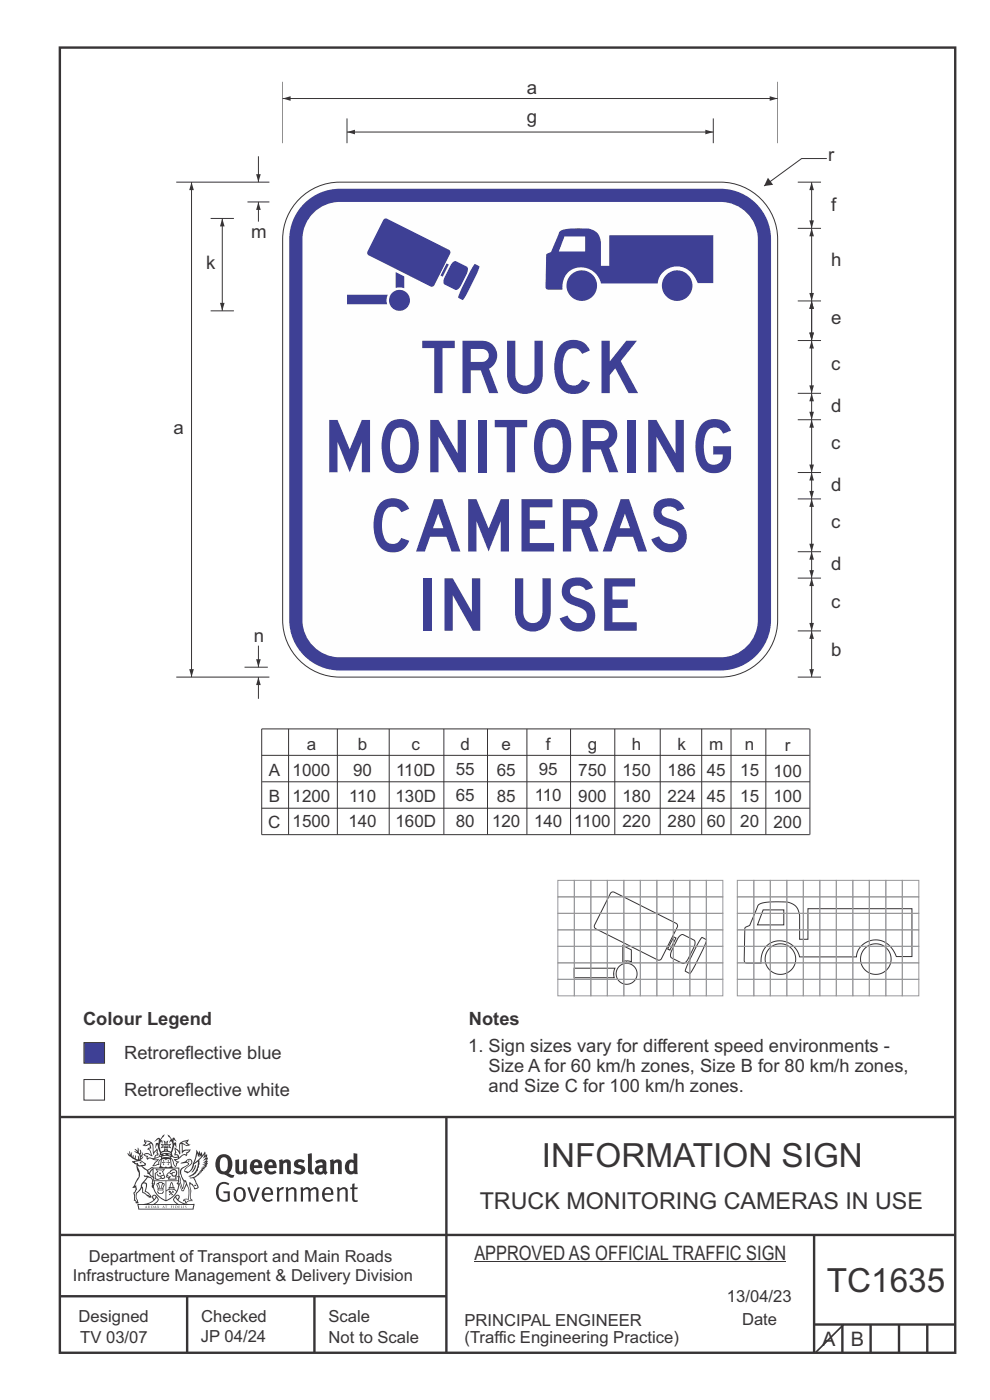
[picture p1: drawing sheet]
<svg xmlns="http://www.w3.org/2000/svg" width="210mm" height="297mm" viewBox="0 0 210 297" stroke-linecap="round" stroke-linejoin="round" font-family="sans-serif">
<g fill="none" stroke="#373435" stroke-width=".51">
<path d="M12.7 10.1h189.9v276.9h-189.9zM12.7 237h189.8M94.7 236.9v50.1M12.7 262h190M12.7 275h82M39.7 275v12M66.7 275v12M172.7 262v25M172.7 281h30M178.7 281v6M184.7 281v6M190.7 281v6"/>
<path d="M196.7 281v6"/>
</g>
<g fill="#373435">
<path d="M47 245.7a2.55 2.55 0 0 0 0 2.7l.3 .1a.81 .81 0 0 0 1-.9v-.6a1.04 1.04 0 0 0-1.1-1.5zM46.3 245.3a1.82 1.82 0 0 1 2.1-.2 1.82 1.82 0 0 1 .9 1.9 2.29 2.29 0 0 1-.8 1.9l.7 .3h.5l-.2 .6a2.87 2.87 0 0 1-2-.7 2.12 2.12 0 0 1-1.7-3.1z" fill-rule="evenodd"/>
<path d="M49.9 246.1l.8-.2v2a.46 .46 0 0 0 .3 .6 .46 .46 0 0 0 .6-.2v-2.2l.7-.2v2.4l.2 .5-.5 .4-.3-.3a1.02 1.02 0 0 1-1.2 .2 1.02 1.02 0 0 1-.6-1.1z" fill-rule="evenodd"/>
<path d="M54 246.7l-.1 .5h.9a.49 .49 0 0 0-.2-.6 .49 .49 0 0 0-.6 .1zM53.4 246.4a1.34 1.34 0 0 1 1.6-.3 1.34 1.34 0 0 1 .6 1.5v.2h-1.7a.77 .77 0 0 0 .5 .8 .77 .77 0 0 0 .9-.3l.3 .4a1.59 1.59 0 0 1-2 .2 1.59 1.59 0 0 1-.5-2z" fill-rule="evenodd"/>
<path d="M57 246.7l-.1 .5h1a.49 .49 0 0 0-.2-.6 .49 .49 0 0 0-.7 .1zM56.4 246.4a1.34 1.34 0 0 1 1.6-.3 1.34 1.34 0 0 1 .7 1.5v.2h-1.8a.77 .77 0 0 0 .5 .8 .77 .77 0 0 0 .9-.3l.4 .4a1.59 1.59 0 0 1-2.1 .2 1.59 1.59 0 0 1-.5-2z" fill-rule="evenodd"/>
<path d="M59.2 246.1l.7-.2 .1 .4a.95 .95 0 0 1 1-.3 .95 .95 0 0 1 .7 .8v2.3h-.8v-2.3a.46 .46 0 0 0-.8 .1v2.2h-.8z" fill-rule="evenodd"/>
<path d="M62.6 246.3a1.75 1.75 0 0 1 2-.1l-.2 .5-.6-.2a.43 .43 0 0 0-.6 .3l.4 .3a1.04 1.04 0 0 1 1.2 1.2 1.04 1.04 0 0 1-1.4 .9l-1.2-.4 .3-.6 1 .4 .4-.4a.88 .88 0 0 0-1-.5l-.4-.2-.1-.4z" fill-rule="evenodd"/>
<path d="M65.3 244.8l.8-.2 .1 3.8 .3 .2 .1 .5a.88 .88 0 0 1-1-.1 .88 .88 0 0 1-.3-1z" fill-rule="evenodd"/>
<path d="M67.8 247.8a.43 .43 0 0 0-.1 .7 .43 .43 0 0 0 .7-.1v-.7zM66.8 246.4a1.7 1.7 0 0 1 2.4 .1v1.8l.3 .4-.4 .5-.5-.3a1.03 1.03 0 0 1-1.7-.2 1.03 1.03 0 0 1 .8-1.5h.7v-.4a.8 .8 0 0 0-1.2 .1z" fill-rule="evenodd"/>
<path d="M70 246.1l.7-.2 .1 .4a.95 .95 0 0 1 1-.3 .95 .95 0 0 1 .7 .8v2.3h-.8v-2.3a.46 .46 0 0 0-.8 .1v2.2h-.8z" fill-rule="evenodd"/>
<path d="M74.3 246.7a1.48 1.48 0 0 0 0 1.7h.5l.2-.1v-1.5l-.3-.2zM75 244.6l.8 .2 .1 4.3h-.7l-.1-.2a1.26 1.26 0 0 1-1.4 0 1.26 1.26 0 0 1-.5-1.3 1.29 1.29 0 0 1 .4-1.3 1.29 1.29 0 0 1 1.4-.2z" fill-rule="evenodd"/>
<path d="M46.4 251.1a1.72 1.72 0 0 1 2.3 0l-.3 .3a1.24 1.24 0 0 0-1.4-.1 1.24 1.24 0 0 0-.6 1.3 1.49 1.49 0 0 0 1.2 2l.7-.2v-1.3h-.8l-.1-.4h1.3v2a1.93 1.93 0 0 1-2.2-.1 1.93 1.93 0 0 1-.7-2.2l.2-.7z" fill-rule="evenodd"/>
<path d="M50.4 252.4a1.65 1.65 0 0 0 .2 2.2 .99 .99 0 0 0 1-1.5 .78 .78 0 0 0-.4-.8 .78 .78 0 0 0-.8 .1zM50 252.1a1.33 1.33 0 0 1 1.6-.1 1.33 1.33 0 0 1 .5 1.5 1.31 1.31 0 0 1-1.3 1.5 1.31 1.31 0 0 1-1.2-1.6v-.5z" fill-rule="evenodd"/>
<path d="M52.5 251.9l.4-.1 .9 2.6 .8-2.5h.5l-1.1 3h-.5z" fill-rule="evenodd"/>
<path d="M56.3 252.4l-.2 .7h1.3a.7 .7 0 0 0-.3-.8 .7 .7 0 0 0-.8 .1zM55.9 252.2a1.22 1.22 0 0 1 1.5-.2 1.22 1.22 0 0 1 .5 1.5h-1.8a.93 .93 0 0 0 .5 1 .93 .93 0 0 0 1.1-.2l.2 .3a1.43 1.43 0 0 1-1.8 .1 1.43 1.43 0 0 1-.6-1.7z" fill-rule="evenodd"/>
<path d="M58.7 252l.4-.2 .1 .5 .4-.3 .6-.2-.2 .6a.66 .66 0 0 0-.8 .6v1.9h-.4z" fill-rule="evenodd"/>
<path d="M60.6 252l.4-.2 .1 .5a.94 .94 0 0 1 1-.4 .94 .94 0 0 1 .8 .7v2.3h-.5l-.1-2.5a.81 .81 0 0 0-1.2 .3v2.2h-.4z" fill-rule="evenodd"/>
<path d="M63.7 251.9l.5-.1 .1 .5 .4-.3a.78 .78 0 0 1 1.1 .3 .9 .9 0 0 1 1-.5 .9 .9 0 0 1 .8 .8v2.3h-.5l-.1-2.5a.67 .67 0 0 0-1.1 .3v2.2h-.5v-2.4l-.4-.2-.7 .4v2.2h-.5z" fill-rule="evenodd"/>
<path d="M69 252.4l-.1 .7h1.3a.7 .7 0 0 0-.3-.8 .7 .7 0 0 0-.9 .1zM68.7 252.2a1.22 1.22 0 0 1 1.5-.2 1.22 1.22 0 0 1 .5 1.5h-1.8a.93 .93 0 0 0 .4 1 .93 .93 0 0 0 1.2-.2l.1 .3a1.44 1.44 0 0 1-1.7 .1 1.44 1.44 0 0 1-.6-1.7z" fill-rule="evenodd"/>
<path d="M71.4 252l.5-.2 .1 .5a.94 .94 0 0 1 1-.4 .94 .94 0 0 1 .8 .7v2.3h-.5l-.1-2.5a.81 .81 0 0 0-1.2 .3v2.2h-.4z" fill-rule="evenodd"/>
<path d="M74.7 251.2l.5-.2v.9h.7l-.1 .4h-.6v2.2l.1 .1h.5l.1 .3a.75 .75 0 0 1-1.2-.6v-2h-.4v-.4h.4z" fill-rule="evenodd"/>
<path d="M30.8 242.1l1.1 .3-.9 .5h-.4l.6-.5zM31.8 242.7l.2-.1a2.44 2.44 0 0 1 .4 2l.1 .4 .7-1-.1 .6 .3 .3a.57 .57 0 0 0-.6 .8l-1-.2-.5 .2 .2-.5-.8-.2 .7-.2 .9 .5 .1-.1-.6-1.3-.2-.1 .5-.1zM30.7 241.7l-.1 .4 .2 .4-.6 .4a1.04 1.04 0 0 0 1.4-.1l.2 .7h-.3l-.2 .4a.94 .94 0 0 1 .8 1.1l-.2-.1a1.16 1.16 0 0 0-1.5-.1l.3 .4 .4 .2 .1 .5 .2 .1 .1-.1a.94 .94 0 0 1 1.1 .2h.8l-1.2 1.2a1.13 1.13 0 0 0 1.2-.2l.4-.1-.1-.4 .5-.7a.83 .83 0 0 0-.6 1.1l-.3-.1-.7 .3 1.1-1.4-.5 .2-.5-.1 1.3-.5-.1-.2-.9 .4v-.3l.2-.2 .3 .1 .1-.3-.2-.4v-.6l-.1-.3-.7 .9v-.7a1.42 1.42 0 0 0-1.6-1.8z" fill-rule="evenodd"/>
<path d="M38.5 242.5l.5-.3 .7-.1-.6 .3 .8 .5h-.3zM38.3 242.7h.2l.1 2a1.69 1.69 0 0 1 1.6-.7l-.8 .5 .1 .5a1.1 1.1 0 0 0-1.5 .6l-.1-.5-.2-.2h-.5l.3-.4-.3-.7a1.42 1.42 0 0 1 .8 1.1l.2-.1zM37.1 243.4l.1 1-.2 .3 .1 .5 .5-.1 .1 .2a.96 .96 0 0 1-1.1-.1l-.1 .1a1.06 1.06 0 0 0 1.3 .2v.1a.72 .72 0 0 1-1 .2l.3 .5 .6 .3-.4 .1-.1 .7-.2-.4-.4-1.1-.4-.4 .4 .9a1.54 1.54 0 0 0 .7 1.2l.2-.3a.58 .58 0 0 1 .4-.7l.2-.2h-.3l-.5-.3 .9-.5a.93 .93 0 0 1 1.2-.5v.2l.2-.1 .1-.5a.99 .99 0 0 0 .7-.9l-1.3 .1-.3 .3-.1-1.5 .9 .4 .9-.3h-.4l-.5-.4 .4-.7-.6 .2a1.46 1.46 0 0 0-1.4 2.1v.4l-.2-.4z" fill-rule="evenodd"/>
<path d="M35.6 246.1l.2 .1-.1 .4h.4l-.4 .1v.5l-.1-.6h-.3l.3-.1z" fill-rule="evenodd"/>
<path d="M34.6 246.1l.2 .1v.3l.3 .1h-.3l-.1 .6v-.5l-.4-.1h.4z" fill-rule="evenodd"/>
<path d="M34.3 246a.57 .57 0 0 1 .9 .2 .57 .57 0 0 1 .9-.2l.2 1.4-.2 .1a.57 .57 0 0 1-.9-.1 .69 .69 0 0 1-1.1 0zM34.2 245.3l-.3 2.1-.2 .4h3l-.2-.4-.3-2.1h-.2v.3l-.8-.1-.8 .1v-.3z" fill-rule="evenodd"/>
<path d="M34.2 249.6a.3 .3 0 0 0 .6 0 .3 .3 0 0 0-.6 0zM33.3 248.2l.3 .3-.3 .3a.79 .79 0 0 0 0 1.3l.8-.2-.1-.3a.55 .55 0 0 1-.7-.6h.1l.2 .3 .3 .1 .8-.2-.4-.7 .4-.3-.7 .1zM33 247.9l1.1 .2 .9-.2-.4 .7 .4 1.1a.56 .56 0 0 1-.8 .3l-.2 .1a.73 .73 0 0 1-.9 .1 .73 .73 0 0 1-.3-.9v-.4l.6-.4z" fill-rule="evenodd"/>
<path d="M35.6 249.1l.7-.5a.58 .58 0 0 1 1-.1 .58 .58 0 0 1-.4 .9l-.3-.3a.43 .43 0 0 1 .6-.3v-.1a.57 .57 0 0 0-.8 .2l-.2-.1-.3 .2 .4 .1a.55 .55 0 0 0 .9 .4v.6h-1.3l.3-.4-.1-.2-.6 .1 .2-.2-.2-.1zM35.4 249l-.1 .2a.39 .39 0 0 0 .2 .7l.3-.1-.2 .5h1.9l-.1-.8a.86 .86 0 0 0-.1-1.4 .86 .86 0 0 0-1.3 .4z" fill-rule="evenodd"/>
<path d="M36 252h.8v.2h-.8zM36.4 251l.2 .8h-.4zM36.4 250.7l-.3 .5-.1 .6h-.2v.4l-.7 .4 .2 .2a1.48 1.48 0 0 1 2.1 .1l.2-.1-.6-.5v-.5h-.2l-.1-.6z" fill-rule="evenodd"/>
<path d="M35.8 252.6l.4 .1 .1 .3 .3-.2-.2-.2a.38 .38 0 0 1 .5 .5l-.2-.2-.3 .3 .3 .2-.3 .2-.1-.3-.4 .3-.1-.2 .4-.3-.1-.1-.2 .1z" fill-rule="evenodd"/>
<path d="M34.5 251.2h.2v.2l-.2 .6h-.2zM33.6 252.5h.9v.2a.55 .55 0 0 1-.8 .4v-.2h-.2zM33.4 251.2h.2l.2 .8h-.2zM33.6 252.2h.8l.1 .1-.8 .1zM33.8 250.9h.5l-.2 1.1h-.1zM33.3 251l-.1 .3 .3 1.2a.48 .48 0 0 0-.1 .5 .48 .48 0 0 0 .5 .3l.5-.1a.49 .49 0 0 0 .2-.7l.3-1.2-.1-.3a1.42 1.42 0 0 0-1.5 0z" fill-rule="evenodd"/>
<path d="M33.7 248.8h.4l.1 .3h-.3z" fill-rule="evenodd"/>
<path d="M41.3 247.3l.3-.2-.2 .9-.6 .7h-.2l.5-.7z" fill-rule="evenodd"/>
<path d="M39.7 246.2l.3-.2 .5 .2a.88 .88 0 0 1-.6 1.1 1.22 1.22 0 0 0-.8 1.3l.5 .2a.72 .72 0 0 0 .9-.4l.5-.8 .2-.6 .8-.6v.3a2.85 2.85 0 0 1-2 2.8l.1 .1a2.13 2.13 0 0 0 1.9-1.5v-.2a2.01 2.01 0 0 0 .3-1.8l1.1-1.3-.4 1 .7-.5-.7 1 .8-.4-.8 .8 .7-.1-.9 .5 .8-.1-.8 .4h.7l-.8 .3 .3 .2h-.4l.2 .4-.4-.1 .2 .3h-.4l.1 .3h-.1a2.16 2.16 0 0 1-2 1l.1 .2h.4a.76 .76 0 0 1 .7 .7l.5 1.2-.6 .2a1.45 1.45 0 0 0-1.1-1.3l.2 1.8-.1 1.9 .4 .2a1.07 1.07 0 0 0-1.2 .4v-.3l-.5-.2a.87 .87 0 0 1 1.1-.1v-.7a4.4 4.4 0 0 0-.6-3.1l-.1-.3h-.2a2.16 2.16 0 0 1-.7-2.2l.3-.3 1.2-.8a.55 .55 0 0 0-.4-.7zM37.8 249.6a.76 .76 0 0 1 .3 1.1l.6 1.6 .4-1.7 .2 .1a.61 .61 0 0 1-.1 .9l-.3 .9h-.2l-.7-1.6-.3 .1a1.18 1.18 0 0 0 .1-1.4zM41.8 244.7l.2 .8 .3-.6v.6l.4-.5a1.9 1.9 0 0 1-1.2 1.4l-.3 .3zM38.2 246.8l1.4-.1 .2 .1v.3l-.5 .3a1.26 1.26 0 0 0-.9 1.9l.2 .7a1.84 1.84 0 0 1 .1 2l-.4-1.3a.96 .96 0 0 0-.4-1.3l-.4 .3a.78 .78 0 0 1 0 1.2l.1 .3h.4l.4 1.1a.38 .38 0 0 0 .2 .4 .38 .38 0 0 0 .4-.1l.6-1.2a2.94 2.94 0 0 1 .4 2.5l-.1 .5-.8-.1-.3 .4v.2l.4-.1 .1 .4 .2 .1a1.02 1.02 0 0 1 1.3-.5v-.4l-.3-.1 .1-1.7-.3-1.4 .1 .1a1.14 1.14 0 0 1 .8 .9 .63 .63 0 0 0 .8-.2 .63 .63 0 0 0-.2-.8l-.6-1.3 .9-.6 .2-.3 .3-.1-.1-.2h.4l-.1-.3h.3l-.1-.3 .5-.1-.2-.2 .6-.4v-.2l-.2 .1 .4-.6-.3 .1 .3-.6-.4 .1 .4-.5v-.3l-.3 .2 .2-.6-.1-.3-.4 .3v-.8l-.6 .8-.2-.7-.2 .5-.3-.8-.1 .6-.5-.8-.1 1.4-.6 1.9a1.81 1.81 0 0 1-1 1.4l-.6-.2a1.75 1.75 0 0 1 1.1-1.2 .75 .75 0 0 0 .1-1.3 .75 .75 0 0 0-1.2 .5z" fill-rule="evenodd"/>
<path d="M41.2 251.4l.3-.1 .2 .3h-.4z" fill-rule="evenodd"/>
<path d="M29.4 255.6h11.6l-.1 .8h-11.4zM31.3 255.4l.5-.1a2.48 2.48 0 0 0 1.4-1.3l.3 .6-.5 .5-.5 .3zM32.5 253.8l.3-.2 .2 .2-.3 .6zM37.2 254a2.65 2.65 0 0 0 1.8 1.4h-1.1l-.5-.3-.5-.5zM37.4 253.8l.2-.2 .3 .2-.3 .6zM29.2 255.4l.1 1.2h11.8l.2-1.1-.2-.1a4.1 4.1 0 0 1-3.3-.9l.3-.4-.1-.5a1.06 1.06 0 0 0-1.3 .9l.2 .4 .6 .5h-4.7l.3-.1a.84 .84 0 0 0 .6-.7 .84 .84 0 0 0-.5-.9l-.3-.2-.5 .1-.1 .5 .3 .4a4.2 4.2 0 0 1-3.4 .9z" fill-rule="evenodd"/>
<path d="M31 255.9l.1 .2h-.2zM31 255.8l-.3 .5 .4-.1 .2 .1z" fill-rule="evenodd"/>
<path d="M31.3 255.8h.3v.4a.25 .25 0 0 0 .2-.1 .25 .25 0 0 0-.1-.3h.1a.29 .29 0 0 1 0 .4 .29 .29 0 0 1-.4 0 .29 .29 0 0 1 0-.4z" fill-rule="evenodd"/>
<path d="M32.2 255.8a.22 .22 0 0 1 .3 .2 .22 .22 0 0 1-.3 .2zM32 255.8l.1 .5a.33 .33 0 0 0 .4-.1 .33 .33 0 0 0 0-.4 .33 .33 0 0 0-.5 0z" fill-rule="evenodd"/>
<path d="M32.9 255.9l.1 .2h-.2zM32.9 255.8l-.2 .5 .3-.1 .2 .1z" fill-rule="evenodd"/>
<path d="M33.3 255.8h.2l.1 .2 .2-.2-.2 .2 .2 .3-.3-.2-.1 .2h-.1l.2-.3z" fill-rule="evenodd"/>
<path d="M34.7 255.9l.1 .2h-.2zM34.7 255.8l-.3 .5 .4-.1 .2 .1z" fill-rule="evenodd"/>
<path d="M35 255.8h.5h-.2v.5h-.2l.1-.5z" fill-rule="evenodd"/>
<path d="M36.2 255.8h.3h-.1v.2h.1h-.1v.3h-.2z" fill-rule="evenodd"/>
<path d="M36.7 255.8h.2v.5h-.2z" fill-rule="evenodd"/>
<path d="M37.3 255.8a.22 .22 0 0 1 .3 .2 .22 .22 0 0 1-.3 .2zM37.1 255.8v.5a.33 .33 0 0 0 .5-.1 .33 .33 0 0 0 0-.4 .33 .33 0 0 0-.5 0z" fill-rule="evenodd"/>
<path d="M37.8 255.8h.4h-.2v.2h.1h-.1v.2l.2 .1h-.4z" fill-rule="evenodd"/>
<path d="M38.4 255.8h.2l-.1 .4 .2 .1h-.3z" fill-rule="evenodd"/>
<path d="M38.9 255.8h.2v.5h-.2z" fill-rule="evenodd"/>
<path d="M39.3 255.8h.2l-.1 .1 .2 .2-.2 .2h-.1v-.2l.2 .1z" fill-rule="evenodd"/>
<path d="M34.2 244.6a1.51 1.51 0 0 1 2 .2 2.67 2.67 0 0 0-2.1 0zM35.7 244.8l.4 .2 .1 .2-.4-.1zM34.6 244.9l.5-.1 .1 .2h-.4zM34 245.1l.3 .1-.3 .1zM34.9 244.1l.3-.2 .3 .2zM34.9 242.9h.2v.4h-.2zM35 242.3l.2 .2 .2-.2-.1 .4h-.2zM35.1 243.5h.2l.1 .4-.2-.2-.2 .2zM35.3 242.9h.2v.4h-.2zM34.4 242.9l.3 .1 .1 .2-.4 .1 .2-.2zM35.7 243l.3-.1-.2 .2 .2 .2-.4-.1zM32.7 242.1l1-.5-.1 1-.2-.1-.3 .1-.3 1.1 .5-1 .3 .9a1.84 1.84 0 0 1 .2 1.7l.4 .1a2.48 2.48 0 0 1 2.2 .1l.2-.3-.2-.7 .7-1.7 .4 .6-.2-1-.2-.1-.2 .3v-.9l.6 .4-.6-.7h-.3l-.1 .4-.5-.8-.5-.3 .2 .4 .6 .6-.5 .7 .4-.3a2.06 2.06 0 0 1 0 2.2l-.5-.2-.2-.6 .1-.1 .8 .2-.4-.5 .4-.5-.7 .2-.2-.2 .2-.7-.5 .4-.5-.4 .2 .7-.2 .2-.7-.2 .4 .5-.4 .5 .8-.2 .1 .1-.2 .6-.5 .2a2.02 2.02 0 0 1 0-2.2l.3 .5-.1-.6-.3-.1 .8-1.2-.4 .3-.5 .7-.2-.3a.8 .8 0 0 0-.8 .5z" fill-rule="evenodd"/>
<path d="M29.2 247.3l.3 .2a.61 .61 0 0 1 .8 .3l.3 .2a.8 .8 0 0 1 .6 1l.4 .1 .5 .6a1 1 0 0 1 .5 1l-.1 .7v-.5h-.1a.96 .96 0 0 0-.8-1.3l-.2-.2h-.7l-.1-.1-.1 .1 .1 .3h.6l-1.2 1.4-.2 .9-.4 .6a1.33 1.33 0 0 0-.5 1.8l.2 .5a1.26 1.26 0 0 1-.5-1.4l-.1-.4a1.56 1.56 0 0 0 .4-1.7l-.3 .2 .2-.5a3.2 3.2 0 0 0 .7-3zM30.4 251.1h.4a2.06 2.06 0 0 1-.1 1.6l.7 .5 .4 .5-.6-.2-.8-.6-.1-.9a.51 .51 0 0 1 .1-.9zM28.6 246.5a1.52 1.52 0 0 1 2.1 .6l-1.1 .1-.2-.1-.1-.4-.5 .1zM27.5 244.2v.8l-.3-.4-.1 .1a3.1 3.1 0 0 0 1.9 1.5l-1 .1 .5 .6 .5 .1 .1 1.1a1.84 1.84 0 0 1-.3 2.5l-.4 .9-.3 .4 .2 .1 .4-.1 .1 .4-.2 .5-.3 .2 .1 1.8 .2-.1 .3 .6h.1l.4-.1-.1-.5a1.3 1.3 0 0 1-.1-1.6l.9-1.1 .1 1.1 .6 .2 .5 .6 .1-.2 .2 .4 .5-.1a1.85 1.85 0 0 0-1.2-1.3l.1-.3a1.39 1.39 0 0 0 0-1.5h-.5l.5-.6a.66 .66 0 0 1 .9-.4 .66 .66 0 0 1 .3 .9l-.1 .4h.2v.1l-.1 .3 .2 .5 .1-.3a2.24 2.24 0 0 0 .1-2.2 .73 .73 0 0 1-.7-.7 .73 .73 0 0 1 .6-.7v-.2a.94 .94 0 0 0-.9 .8 .48 .48 0 0 1-.1-.5 .48 .48 0 0 1 .5-.3l.5-.3a.51 .51 0 0 0-.8 .2l-.5 .3-1-.8 .6-.1 .2-.5-1.2-.7 .5-.4v-.4l-.5 .5 .1-.2a.69 .69 0 0 0 .2-1.1v.5l-.2 .2v-1.1l-.3-.2 .1 .6-.1 .2-.4-1.2v.6l-.6-.3 .5 .6-.6-.2 .3 .3a1 1 0 0 1 .7 1.5l-.2-.8v.8l-.5-.2v-.7l-.2 .6-.2-.1-.1-.6-.2 .4-.2-.2 .1-.7-.2 .5z" fill-rule="evenodd"/>
<path d="M29.6 246.7l.2-.2 .3 .3z" fill-rule="evenodd"/>
<path d="M32.4 247.7h5.6v2l-.2-.1v-1.7h-5.2v2.5h5.2v-.8l.1 .2-.1 1.1v-.3h-2.5v4a4.1 4.1 0 0 0 2.6-3.6l.1-.1a4 4 0 0 1-2.8 3.9 4.2 4.2 0 0 1-2.8-4.7l.1 1.3 .1-.1a3.8 3.8 0 0 0 2.5 3.3v-4h-2.5l-.2-.9z" fill-rule="evenodd"/>
<circle cx="40" cy="246.3" r=".17"/>
</g>
<path d="M179 280.9l-6 6" fill="none" stroke="#373435" stroke-width=".35"/>
<g fill="none" stroke="#373435" stroke-width=".21">
<path d="M129.6 189.4l.3-.2 .4 .1 13.3 6.7 .1 .7-3.6 6.9h-.6l-13.3-6.7-.1-.7zM142.9 198.8l.5 .2-1.3 2.6-.5-.3zM144.2 198.6l.7-.3 2.3 1.1 .2 .4-.2 1-1.2 2.6-.5 .7-.5 .3-2.5-1.2-.3-.4 .3-1.1zM148.8 198.9l1.1 .5-.1 .4-2.3 4.9-1.2 1.8-.9-.5v-.4l2.3-4.7zM160.8 192a7.9 7.9 0 0 1 4.8-.7 3.7 3.7 0 0 1 3.4 1.2 5.2 5.2 0 0 1 .6 3.6v3.2h1.8v-6.5h22v10.1h-3.3a4.6 4.6 0 0 0-5.4-3.4 3.9 3.9 0 0 0-3 3.5h-12.1a4.1 4.1 0 0 0-4.7-3.4 4.1 4.1 0 0 0-3.5 4.7h-3a.54 .54 0 0 1-.5-.6l.1-6.7 .1-.3a1.57 1.57 0 0 0 1.4-1.4zM161.9 193h4.4v3.2h-5.6zM121.8 205.4h8.6l-.2 .9 .1 1.1h-8.5zM132.1 200.6l1.8 .9v2.5l-.9-.2-.9 .2zM100.6 267.7h66.2"/>
<circle cx="132.9" cy="206.6" r="2.22"/>
<circle cx="165.5" cy="203.5" r="3.2"/>
<circle cx="185.8" cy="203.5" r="3.2"/>
</g>
<g fill="none" stroke="#96989a" stroke-width=".21">
<path d="M118.3 186.8h3.5v3.5h-3.5zM118.3 190.3h3.5v3.5h-3.5zM118.3 193.8h3.5v3.5h-3.5zM118.3 197.3h3.5v3.5h-3.5zM121.8 186.8h3.5v3.5h-3.5zM121.8 190.3h3.5v3.5h-3.5zM121.8 193.8h3.5v3.5h-3.5zM121.8 197.3h3.5v3.5h-3.5zM125.3 186.8h3.5v3.5h-3.5zM125.3 190.3h3.5v3.5h-3.5zM125.3 193.8h3.5v3.5h-3.5zM125.3 197.3h3.5v3.5h-3.5z"/>
<path d="M128.8 186.8h3.5v3.5h-3.5zM128.8 190.3h3.5v3.5h-3.5zM128.8 193.8h3.5v3.5h-3.5zM128.8 197.3h3.5v3.5h-3.5zM132.3 186.8h3.5v3.5h-3.5zM132.3 190.3h3.5v3.5h-3.5zM132.3 193.8h3.5v3.5h-3.5zM132.3 197.3h3.5v3.5h-3.5zM135.8 186.8h3.5v3.5h-3.5zM135.8 190.3h3.5v3.5h-3.5zM135.8 193.8h3.5v3.5h-3.5zM135.8 197.3h3.5v3.5h-3.5z"/>
<path d="M139.3 186.8h3.5v3.5h-3.5zM139.3 190.3h3.5v3.5h-3.5zM139.3 193.8h3.5v3.5h-3.5zM139.3 197.3h3.5v3.5h-3.5zM142.8 186.8h3.5v3.5h-3.5zM142.8 190.3h3.5v3.5h-3.5zM142.8 193.8h3.5v3.5h-3.5zM142.8 197.3h3.5v3.5h-3.5zM146.3 186.8h3.5v3.5h-3.5zM146.3 190.3h3.5v3.5h-3.5zM146.3 193.8h3.5v3.5h-3.5zM146.3 197.3h3.5v3.5h-3.5z"/>
<path d="M149.8 186.8h3.5v3.5h-3.5zM149.8 190.3h3.5v3.5h-3.5zM149.8 193.8h3.5v3.5h-3.5zM149.8 197.3h3.5v3.5h-3.5zM156.4 186.8h3.5v3.5h-3.5zM156.4 190.3h3.5v3.5h-3.5zM156.4 193.8h3.5v3.5h-3.5zM156.4 197.3h3.5v3.5h-3.5zM159.9 186.8h3.5v3.5h-3.5zM159.9 190.3h3.5v3.5h-3.5zM159.9 193.8h3.5v3.5h-3.5zM159.9 197.3h3.5v3.5h-3.5z"/>
<path d="M163.4 186.8h3.5v3.5h-3.5zM163.4 190.3h3.5v3.5h-3.5zM163.4 193.8h3.5v3.5h-3.5zM163.4 197.3h3.5v3.5h-3.5zM166.9 186.8h3.5v3.5h-3.5zM166.9 190.3h3.5v3.5h-3.5zM166.9 193.8h3.5v3.5h-3.5zM166.9 197.3h3.5v3.5h-3.5zM170.4 186.8h3.5v3.5h-3.5zM170.4 190.3h3.5v3.5h-3.5zM170.4 193.8h3.5v3.5h-3.5zM170.4 197.3h3.5v3.5h-3.5z"/>
<path d="M173.9 186.8h3.5v3.5h-3.5zM173.9 190.3h3.5v3.5h-3.5zM173.9 193.8h3.5v3.5h-3.5zM173.9 197.3h3.5v3.5h-3.5zM177.4 186.8h3.5v3.5h-3.5zM177.4 190.3h3.5v3.5h-3.5zM177.4 193.8h3.5v3.5h-3.5zM177.4 197.3h3.5v3.5h-3.5zM180.9 186.8h3.5v3.5h-3.5zM180.9 190.3h3.5v3.5h-3.5zM180.9 193.8h3.5v3.5h-3.5zM180.9 197.3h3.5v3.5h-3.5z"/>
<path d="M184.4 186.8h3.5v3.5h-3.5zM184.4 190.3h3.5v3.5h-3.5zM184.4 193.8h3.5v3.5h-3.5zM184.4 197.3h3.5v3.5h-3.5zM187.9 186.8h3.5v3.5h-3.5zM187.9 190.3h3.5v3.5h-3.5zM187.9 193.8h3.5v3.5h-3.5zM187.9 197.3h3.5v3.5h-3.5zM191.4 186.8h3.5v3.5h-3.5zM191.4 190.3h3.5v3.5h-3.5zM191.4 193.8h3.5v3.5h-3.5zM191.4 197.3h3.5v3.5h-3.5z"/>
<path d="M118.3 200.8h3.5v3.5h-3.5zM118.3 204.3h3.5v3.5h-3.5zM118.3 207.8h3.5v3.5h-3.5zM121.8 200.8h3.5v3.5h-3.5zM121.8 204.3h3.5v3.5h-3.5zM121.8 207.8h3.5v3.5h-3.5zM125.3 200.8h3.5v3.5h-3.5zM125.3 204.3h3.5v3.5h-3.5zM125.3 207.8h3.5v3.5h-3.5zM128.8 200.8h3.5v3.5h-3.5zM128.8 204.3h3.5v3.5h-3.5zM128.8 207.8h3.5v3.5h-3.5z"/>
<path d="M132.3 200.8h3.5v3.5h-3.5zM132.3 204.3h3.5v3.5h-3.5zM132.3 207.8h3.5v3.5h-3.5zM135.8 200.8h3.5v3.5h-3.5zM135.8 204.3h3.5v3.5h-3.5zM135.8 207.8h3.5v3.5h-3.5zM139.3 200.8h3.5v3.5h-3.5zM139.3 204.3h3.5v3.5h-3.5zM139.3 207.8h3.5v3.5h-3.5zM142.8 200.8h3.5v3.5h-3.5zM142.8 204.3h3.5v3.5h-3.5zM142.8 207.8h3.5v3.5h-3.5z"/>
<path d="M146.3 200.8h3.5v3.5h-3.5zM146.3 204.3h3.5v3.5h-3.5zM146.3 207.8h3.5v3.5h-3.5zM149.8 200.8h3.5v3.5h-3.5zM149.8 204.3h3.5v3.5h-3.5zM149.8 207.8h3.5v3.5h-3.5zM156.4 200.8h3.5v3.5h-3.5zM156.4 204.3h3.5v3.5h-3.5zM156.4 207.8h3.5v3.5h-3.5zM159.9 200.8h3.5v3.5h-3.5zM159.9 204.3h3.5v3.5h-3.5zM159.9 207.8h3.5v3.5h-3.5z"/>
<path d="M163.4 200.8h3.5v3.5h-3.5zM163.4 204.3h3.5v3.5h-3.5zM163.4 207.8h3.5v3.5h-3.5zM166.9 200.8h3.5v3.5h-3.5zM166.9 204.3h3.5v3.5h-3.5zM166.9 207.8h3.5v3.5h-3.5zM170.4 200.8h3.5v3.5h-3.5zM170.4 204.3h3.5v3.5h-3.5zM170.4 207.8h3.5v3.5h-3.5zM173.9 200.8h3.5v3.5h-3.5zM173.9 204.3h3.5v3.5h-3.5zM173.9 207.8h3.5v3.5h-3.5z"/>
<path d="M177.4 200.8h3.5v3.5h-3.5zM177.4 204.3h3.5v3.5h-3.5zM177.4 207.8h3.5v3.5h-3.5zM180.9 200.8h3.5v3.5h-3.5zM180.9 204.3h3.5v3.5h-3.5zM180.9 207.8h3.5v3.5h-3.5zM184.4 200.8h3.5v3.5h-3.5zM184.4 204.3h3.5v3.5h-3.5zM184.4 207.8h3.5v3.5h-3.5zM187.9 200.8h3.5v3.5h-3.5zM187.9 204.3h3.5v3.5h-3.5zM187.9 207.8h3.5v3.5h-3.5z"/>
<path d="M191.4 200.8h3.5v3.5h-3.5zM191.4 204.3h3.5v3.5h-3.5zM191.4 207.8h3.5v3.5h-3.5z"/>
</g>
<path d="M63.5 42.2a12.1 12.1 0 0 1 8.6-3.6h80.7a12.1 12.1 0 0 1 12.2 12.2v80.7a12.1 12.1 0 0 1-12.2 12.1h-80.7a12.1 12.1 0 0 1-12.1-12.1v-80.7a12.1 12.1 0 0 1 3.5-8.6z" fill-rule="evenodd" fill="#fefefe" stroke="#373435" stroke-width=".21"/>
<path d="M65 42.8a10.7 10.7 0 0 1 7.1-2.8h80.7a10.7 10.7 0 0 1 10.8 10.8v80.7a10.7 10.7 0 0 1-10.8 10.7h-80.7a10.7 10.7 0 0 1-10.7-10.7v-80.7a10.7 10.7 0 0 1 3.6-8z" fill-rule="evenodd" fill="#3e4095"/>
<path d="M66.5 45.2a7.9 7.9 0 0 1 5.6-2.4h80.7a7.9 7.9 0 0 1 8 8v80.7a7.9 7.9 0 0 1-8 7.9h-80.7a7.9 7.9 0 0 1-7.9-7.9v-80.7a7.9 7.9 0 0 1 2.3-5.6z" fill-rule="evenodd" fill="#fefefe"/>
<path d="M60 17.4v13M165 17.4v13M73.6 25.1v5.3M151.3 25.1v5.3M169.2 122.6h5M169.2 133.8h5M172.2 133.8v9.8" fill="none" stroke="#373435" stroke-width=".21"/>
<g fill="#373435">
<path d="M171.7 142h1l-.5 1.6z"/>
<path d="M172.2 133.8l.5 1.7h-1z"/>
</g>
<path d="M172.2 122.6v11.2" fill="none" stroke="#373435" stroke-width=".21"/>
<g fill="#373435">
<path d="M172.2 122.6l.5 1.7h-1z"/>
<path d="M171.7 132.2h1l-.5 1.6z"/>
</g>
<path d="M172.2 117v5.6" fill="none" stroke="#373435" stroke-width=".21"/>
<g fill="#373435">
<path d="M171.7 121h1l-.5 1.6z"/>
<path d="M172.2 117l.5 1.7h-1z"/>
</g>
<path d="M172.2 105.8v11.2" fill="none" stroke="#373435" stroke-width=".21"/>
<g fill="#373435">
<path d="M172.2 105.8l.5 1.7h-1z"/>
<path d="M171.7 115.4h1l-.5 1.6z"/>
</g>
<path d="M172.2 100.2v5.6" fill="none" stroke="#373435" stroke-width=".21"/>
<g fill="#373435">
<path d="M171.7 104.2h1l-.5 1.6z"/>
<path d="M172.2 100.2l.5 1.7h-1z"/>
</g>
<path d="M172.2 89v11.2" fill="none" stroke="#373435" stroke-width=".21"/>
<g fill="#373435">
<path d="M172.2 89l.5 1.7h-1z"/>
<path d="M171.7 98.6h1l-.5 1.6z"/>
</g>
<path d="M172.2 83.4v5.6" fill="none" stroke="#373435" stroke-width=".21"/>
<g fill="#373435">
<path d="M171.7 87.4h1l-.5 1.6z"/>
<path d="M172.2 83.4l.5 1.7h-1z"/>
</g>
<path d="M172.2 72.2v11.2" fill="none" stroke="#373435" stroke-width=".21"/>
<g fill="#373435">
<path d="M172.2 72.2l.5 1.7h-1z"/>
<path d="M171.7 81.8h1l-.5 1.6z"/>
</g>
<path d="M172.2 63.8v8.4" fill="none" stroke="#373435" stroke-width=".21"/>
<g fill="#373435">
<path d="M171.7 70.6h1l-.5 1.6z"/>
<path d="M172.2 63.8l.5 1.7h-1z"/>
</g>
<path d="M172.2 48.4v15.4" fill="none" stroke="#373435" stroke-width=".21"/>
<g fill="#373435">
<path d="M172.2 48.4l.5 1.7h-1z"/>
<path d="M171.7 62.2h1l-.5 1.6z"/>
</g>
<path d="M172.2 63.8v8.4" fill="none" stroke="#373435" stroke-width=".21"/>
<g fill="#373435">
<path d="M171.7 70.6h1l-.5 1.6z"/>
<path d="M172.2 63.8l.5 1.7h-1z"/>
</g>
<path d="M172.2 38.6v9.8" fill="none" stroke="#373435" stroke-width=".21"/>
<g fill="#373435">
<path d="M172.2 38.6l.5 1.7h-1z"/>
<path d="M171.7 46.8h1l-.5 1.6z"/>
</g>
<path d="M60 20.9h105" fill="none" stroke="#373435" stroke-width=".21"/>
<g fill="#373435">
<path d="M60 20.9l1.6-.5v1z"/>
<path d="M163.3 20.4l1.7 .5-1.7 .5z"/>
</g>
<path d="M37.4 38.6h19.7M73.6 28h77.7M169.2 48.4h5M169.2 72.2h5M169.2 63.8h5M169.2 89h5M169.2 83.4h5M169.2 117h5M169.2 100.2h5M169.2 105.8h5" fill="none" stroke="#373435" stroke-width=".21"/>
<g fill="#373435">
<path d="M149.6 27.5l1.7 .5-1.7 .5z"/>
<path d="M73.6 28l1.7-.5v1z"/>
</g>
<path d="M175.4 33.6h-5.4l-7.9 5.9" fill="none" stroke="#373435" stroke-width=".21"/>
<path d="M162.9 37.7l1.1 1.5-1.9 .3z" fill="#373435"/>
<g fill="#3e4095">
<path d="M119.7 50.2h4.4v3.1h-5.6zM118.7 49.2a7.9 7.9 0 0 1 4.8-.7 3.7 3.7 0 0 1 3.4 1.1 5.2 5.2 0 0 1 .6 3.7v3.1h1.7v-6.5h22.1v10.2h-3.3a4.6 4.6 0 0 0-5.4-3.5 3.9 3.9 0 0 0-3.1 3.5h-12a4.1 4.1 0 0 0-4.8-3.4 4.1 4.1 0 0 0-3.4 4.8h-3a.54 .54 0 0 1-.6-.7l.2-6.7 .1-.3a1.57 1.57 0 0 0 1.3-1.4z" fill-rule="evenodd"/>
<circle cx="143.6" cy="60.6" r="3.2"/>
<circle cx="123.4" cy="60.6" r="3.2"/>
</g>
<path d="M54.8 143.6v4.6" fill="none" stroke="#373435" stroke-width=".21"/>
<path d="M54.8 143.6l.5 1.7h-1z" fill="#373435"/>
<path d="M40.6 38.6v105" fill="none" stroke="#373435" stroke-width=".21"/>
<g fill="#373435">
<path d="M40.6 38.6l.5 1.7h-1z"/>
<path d="M40.1 142h1l-.5 1.6z"/>
</g>
<path d="M54.8 42.8v4.2" fill="none" stroke="#373435" stroke-width=".21"/>
<path d="M54.8 42.8l.5 1.7h-1z" fill="#373435"/>
<path d="M54.8 137v4.5M51.9 141.5h4.9" fill="none" stroke="#373435" stroke-width=".21"/>
<path d="M54.3 139.9h1l-.5 1.6z" fill="#373435"/>
<path d="M54.8 33.2v5.4M52.5 42.8h4.6" fill="none" stroke="#373435" stroke-width=".21"/>
<path d="M54.3 37h1l-.5 1.6z" fill="#373435"/>
<g fill="#3e4095">
<path d="M83.9 57.7l1.8 .9v2.6l-.9-.2-.9 .1z" fill-rule="evenodd"/>
<path d="M73.6 62.5h8.7l-.3 1 .1 1h-8.5z" fill-rule="evenodd"/>
<path d="M81.4 46.5l.7-.1 13.3 6.7 .1 .7-3.5 6.9-.7 .1-13.3-6.8-.1-.6z" fill-rule="evenodd"/>
<path d="M96 55.7l.3-.3h.4l2.4 1.2 .2 .4-.2 1-1.3 2.6-.5 .6-.5 .3-2.5-1.2-.2-.3 .2-1.2z" fill-rule="evenodd"/>
<path d="M100.7 56l1 .5-.1 .5-2.3 4.9-1.2 1.8-.9-.5 .1-.4 2.2-4.8z" fill-rule="evenodd"/>
<path d="M94.7 55.9l.5 .2-1.3 2.6-.5-.2z" fill-rule="evenodd"/>
<circle cx="84.7" cy="63.7" r="2.22"/>
</g>
<path d="M169.2 38.6h5M47.1 46.3v19.6M169.2 143.6h5" fill="none" stroke="#373435" stroke-width=".21"/>
<g fill="#373435">
<path d="M47.1 46.3l.5 1.7h-.9z"/>
<path d="M46.7 64.3h.9l-.5 1.6z"/>
</g>
<g fill="none" stroke="#373435" stroke-width=".21">
<path d="M44.7 46.3h4.9M44.7 65.9h4.9M37.4 143.6h19.7M61.2 154.6v22.5M71.6 154.6v22.5M82.6 154.6v22.5M94.2 154.6v22.5M103.4 154.6v22.5M111.8 154.6v22.5M121 154.6v22.5M130.4 154.6v22.5M140 154.6v22.5"/>
<path d="M148.8 154.6v22.5M155.1 154.6v22.5M162.5 154.6v22.5M171.7 154.6h-116.2v22.5h116.3M171.8 154.6v22.5M55.5 171.5h116.3M55.5 160.2h116.2M55.6 165.9h116.2"/>
</g>
<path d="M17.8 221.2h4.4v4.3h-4.4z" fill-rule="evenodd" fill="#3e4095" stroke="#373435" stroke-width=".21"/>
<path d="M17.8 229h4.4v4.4h-4.4z" fill-rule="evenodd" fill="#fefefe" stroke="#373435" stroke-width=".21"/>
<g font-size="15.4" fill="#3e4095">
<text x="89.3" y="83.4">TRUCK</text>
<text x="68.5" y="100.2">MONITORING</text>
<text x="78.1" y="117">CAMERAS</text>
<text x="88.5" y="133.8">IN USE</text>
</g>
<g font-size="7.1" fill="#373435">
<text x="115" y="247.6">INFORMATION SIGN</text>
<text x="175.4" y="274.1">TC1635</text>
</g>
<text font-size="4.9" fill="#373435" x="101.8" y="256.4">TRUCK MONITORING CAMERAS IN USE</text>
<g font-size="4.2" fill="#373435">
<text x="100.6" y="267.2">APPROVED AS OFFICIAL TRAFFIC SIGN</text>
<text x="174.4" y="285.6">A</text>
<text x="180.5" y="285.6">B</text>
</g>
<g font-size="4" fill="#373435">
<text x="111.7" y="20">a</text>
<text x="111.7" y="26.2">g</text>
<text x="175.7" y="34.2">r</text>
<text x="176.3" y="44.7">f</text>
<text x="53.3" y="50.4">m</text>
<text x="43.7" y="57.1">k</text>
<text x="176.3" y="56.5">h</text>
<text x="176.3" y="68.7">e</text>
<text x="176.3" y="78.5">c</text>
<text x="176.3" y="87.3">d</text>
<text x="36.8" y="92.2">a</text>
<text x="176.3" y="95.3">c</text>
<text x="176.3" y="104.1">d</text>
<text x="176.3" y="112.1">c</text>
<text x="176.3" y="120.9">d</text>
<text x="176.3" y="128.9">c</text>
<text x="53.8" y="136.2">n</text>
<text x="176.3" y="139.1">b</text>
</g>
<g font-size="3.9" fill="#373435">
<text x="17.6" y="217.4">Colour Legend</text>
<text x="99.5" y="217.3">Notes</text>
<text x="26.3" y="224.6">Retroreflective blue</text>
<text x="99.3" y="223.1">1. Sign sizes vary for different speed environments -</text>
<text x="103.6" y="227.4">Size A for 60 km/h zones, Size B for 80 km/h zones,</text>
<text x="26.3" y="232.5">Retroreflective white</text>
<text x="103.6" y="231.8">and Size C for 100 km/h zones.</text>
</g>
<g font-size="3.6" fill="#373435">
<text x="65.1" y="159.2">a</text>
<text x="75.9" y="159.2">b</text>
<text x="87.3" y="159.2">c</text>
<text x="97.7" y="159.1">d</text>
<text x="106.4" y="159.2">e</text>
<text x="115.8" y="159.1">f</text>
<text x="124.7" y="159.2">g</text>
<text x="134.1" y="159.2">h</text>
<text x="143.7" y="159.2">k</text>
<text x="150.4" y="159.2">m</text>
<text x="158" y="159.2">n</text>
<text x="166.5" y="159.3">r</text>
<text x="57" y="164.7">A</text>
<text x="62.1" y="164.6">1000</text>
<text x="74.9" y="164.6">90</text>
<text x="84" y="164.6">110D</text>
<text x="96.7" y="164.5">55</text>
<text x="105.4" y="164.6">65</text>
<text x="114.3" y="164.5">95</text>
<text x="122.7" y="164.6">750</text>
<text x="132" y="164.6">150</text>
<text x="141.6" y="164.6">186</text>
<text x="149.9" y="164.6">45</text>
<text x="157" y="164.6">15</text>
<text x="164.1" y="164.7">100</text>
<text x="57" y="170.1">B</text>
<text x="62.1" y="170">1200</text>
<text x="74" y="170">110</text>
<text x="83.9" y="170">130D</text>
<text x="96.7" y="169.9">65</text>
<text x="105.4" y="170">85</text>
<text x="113.4" y="169.9">110</text>
<text x="122.7" y="170.1">900</text>
<text x="132" y="170">180</text>
<text x="141.6" y="170">224</text>
<text x="149.9" y="170">45</text>
<text x="157" y="170">15</text>
<text x="164.1" y="170.2">100</text>
<text x="56.9" y="175.6">C</text>
<text x="62.1" y="175.5">1500</text>
<text x="73.9" y="175.5">140</text>
<text x="83.9" y="175.5">160D</text>
<text x="96.7" y="175.4">80</text>
<text x="104.4" y="175.5">120</text>
<text x="113.3" y="175.4">140</text>
<text x="121.8" y="175.5">1100</text>
<text x="132" y="175.5">220</text>
<text x="141.6" y="175.5">280</text>
<text x="149.9" y="175.5">60</text>
<text x="157" y="175.5">20</text>
<text x="164.1" y="175.6">200</text>
</g>
<g font-size="3.5" fill="#373435">
<text x="18.8" y="267.8">Department of Transport and Main Roads</text>
<text x="15.4" y="271.8">Infrastructure Management &amp; Delivery Division</text>
<text x="16.7" y="280.4">Designed</text>
<text x="42.7" y="280.4">Checked</text>
<text x="69.7" y="280.4">Scale</text>
<text x="98.5" y="281.3">PRINCIPAL ENGINEER</text>
<text x="154.2" y="276.2">13/04/23</text>
<text x="157.4" y="281.2">Date</text>
<text x="17" y="284.8">TV 03/07</text>
<text x="42.6" y="284.8">JP 04/24</text>
<text x="69.7" y="285">Not to Scale</text>
<text x="98.5" y="284.8">(Traffic Engineering Practice)</text>
</g>
</svg>
